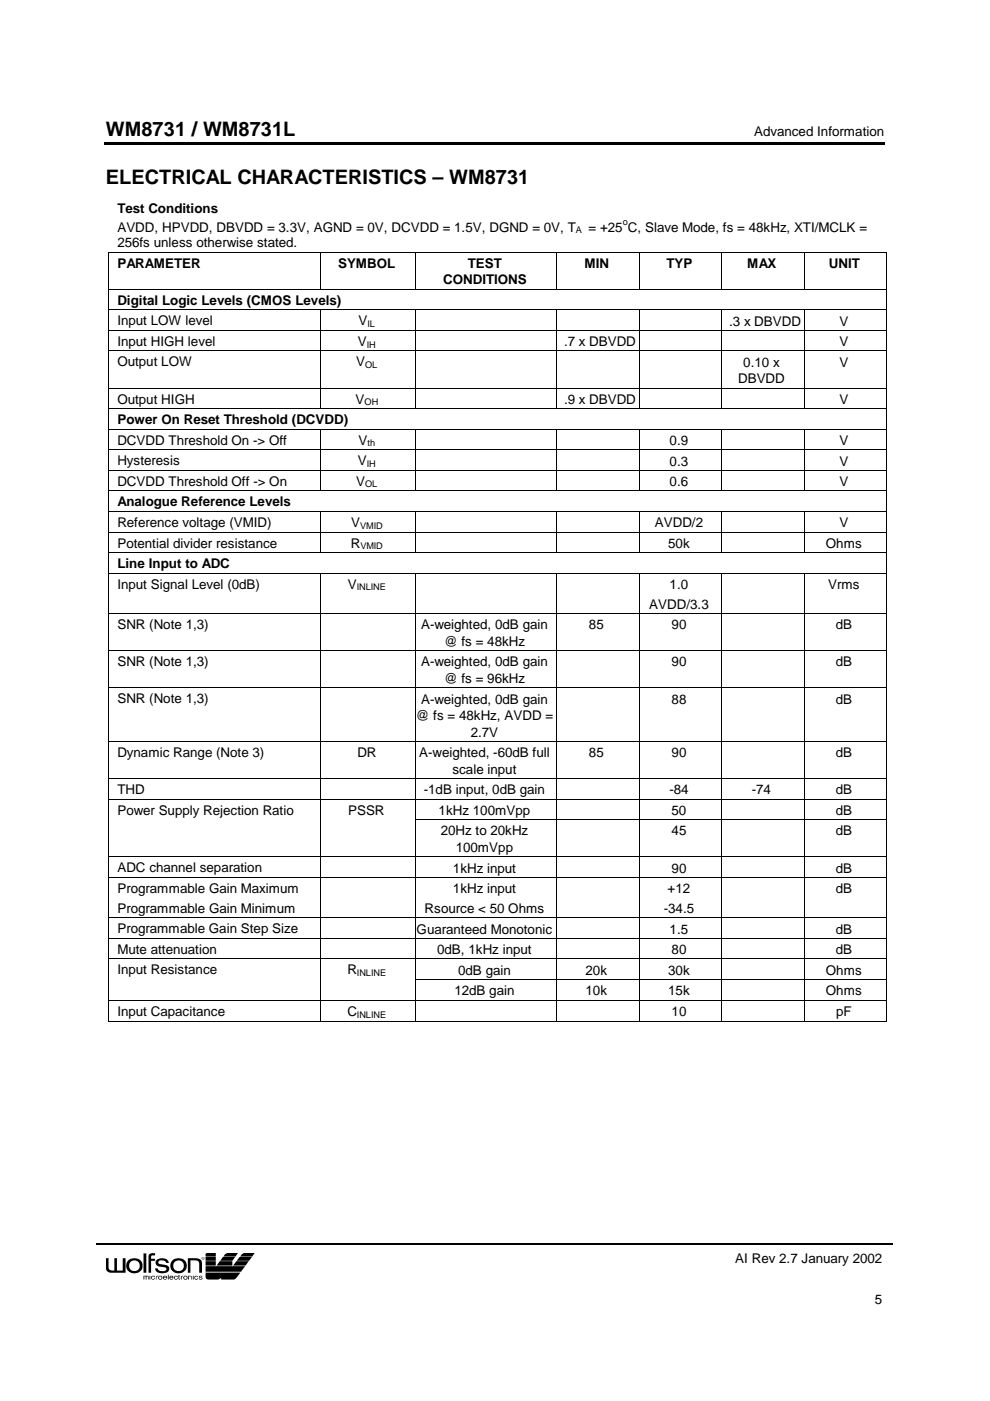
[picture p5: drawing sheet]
<svg xmlns="http://www.w3.org/2000/svg" width="210mm" height="297mm" viewBox="0 0 210 297" stroke-linecap="round" stroke-linejoin="round" font-family="sans-serif">
<g fill="#000">
<path d="M22 30.2h165.5v.4h-165.5zM22.9 53.4l.1 .1zM68 53.4l.1 .1zM88 53.4l.1 .1zM118 53.4l.1 .1zM135.5 53.4l.1 .1zM153 53.4l.1 .1zM170.5 53.4l.1 .1zM187.9 53.4l.2 .1zM188 53.4l.1 .1zM22.9 61.3l.1 .1zM22.9 65.6l.1 .2z"/>
<path d="M22.9 70l.1 .1zM22.9 74.4l.1 .1zM68 61.3l.1 .1zM68 65.6l.1 .2zM68 70l.1 .1zM68 74.4l.1 .1zM88 61.3l.1 .1zM88 65.6l.1 .2zM88 70l.1 .1zM88 74.4l.1 .1zM118 61.3l.1 .1zM118 65.6l.1 .2z"/>
<path d="M118 70l.1 .1zM118 74.4l.1 .1zM135.5 61.3l.1 .1zM135.5 65.6l.1 .2zM135.5 70l.1 .1zM135.5 74.4l.1 .1zM153 61.3l.1 .1zM153 65.6l.1 .2zM153 70l.1 .1zM153 74.4l.1 .1zM170.5 61.3l.1 .1zM170.5 65.6l.1 .2z"/>
<path d="M170.5 70l.1 .1zM170.5 74.4l.1 .1zM188 61.3l.1 .1zM188 65.6l.1 .2zM188 70l.1 .1zM188 74.4l.1 .1zM22.9 82.2l.1 .2zM22.9 86.6l.1 .1zM22.9 90.9l.1 .2zM22.9 95.3l.1 .1zM22.9 99.7l.1 .1zM68 82.2l.1 .2z"/>
<path d="M68 86.6l.1 .1zM68 90.9l.1 .2zM68 95.3l.1 .1zM68 99.7l.1 .1zM88 82.2l.1 .2zM88 86.6l.1 .1zM88 90.9l.1 .2zM88 95.3l.1 .1zM88 99.7l.1 .1zM118 82.2l.1 .2zM118 86.6l.1 .1zM118 90.9l.1 .2z"/>
<path d="M118 95.3l.1 .1zM118 99.7l.1 .1zM135.5 82.2l.1 .2zM135.5 86.6l.1 .1zM135.5 90.9l.1 .2zM135.5 95.3l.1 .1zM135.5 99.7l.1 .1zM153 82.2l.1 .2zM153 86.6l.1 .1zM153 90.9l.1 .2zM153 95.3l.1 .1zM153 99.7l.1 .1z"/>
<path d="M170.5 82.2l.1 .2zM170.5 86.6l.1 .1zM170.5 90.9l.1 .2zM170.5 95.3l.1 .1zM170.5 99.7l.1 .1zM188 82.2l.1 .2zM188 86.6l.1 .1zM188 90.9l.1 .2zM188 95.3l.1 .1zM188 99.7l.1 .1zM22.9 104l.1 .2zM22.9 108.4l.1 .1z"/>
<path d="M22.9 112.8l.1 .1zM22.9 117.1l.1 .1zM68 104l.1 .2zM68 108.4l.1 .1zM68 112.8l.1 .1zM68 117.1l.1 .1zM88 104l.1 .2zM88 108.4l.1 .1zM88 112.8l.1 .1zM88 117.1l.1 .1zM118 104l.1 .2zM118 108.4l.1 .1z"/>
<path d="M118 112.8l.1 .1zM118 117.1l.1 .1zM135.5 104l.1 .2zM135.5 108.4l.1 .1zM135.5 112.8l.1 .1zM135.5 117.1l.1 .1zM153 104l.1 .2zM153 108.4l.1 .1zM153 112.8l.1 .1zM153 117.1l.1 .1zM170.5 104l.1 .2zM170.5 108.4l.1 .1z"/>
<path d="M170.5 112.8l.1 .1zM170.5 117.1l.1 .1zM188 104l.1 .2zM188 108.4l.1 .1zM188 112.8l.1 .1zM188 117.1l.1 .1zM22.9 121.5l.1 .1zM22.9 130l.1 .2zM22.9 137.9l.1 .1zM68 121.5l.1 .1zM68 130l.1 .2zM68 137.9l.1 .1z"/>
<path d="M88 121.5l.1 .1zM88 130l.1 .2zM88 137.9l.1 .1zM118 121.5l.1 .1zM118 130l.1 .2zM118 137.9l.1 .1zM135.5 121.5l.1 .1zM135.5 130l.1 .2zM135.5 137.9l.1 .1zM153 121.5l.1 .1zM153 130l.1 .2zM153 137.9l.1 .1z"/>
<path d="M170.5 121.5l.1 .1zM170.5 130l.1 .2zM170.5 137.9l.1 .1zM188 121.5l.1 .1zM188 130l.1 .2zM188 137.9l.1 .1zM22.9 145.8l.1 .1zM22.9 157.2l.1 .1zM68 145.8l.1 .1zM68 157.2l.1 .1zM88 145.8l.1 .1zM88 157.2l.1 .1z"/>
<path d="M118 145.8l.1 .1zM118 157.2l.1 .1zM135.5 145.8l.1 .1zM135.5 157.2l.1 .1zM153 145.8l.1 .1zM153 157.2l.1 .1zM170.5 145.8l.1 .1zM170.5 157.2l.1 .1zM188 145.8l.1 .1zM188 157.2l.1 .1zM22.9 165l.1 .2zM22.9 169.4l.1 .1z"/>
<path d="M22.9 173.8l.1 .1zM68 165l.1 .2zM68 169.4l.1 .1zM68 173.8l.1 .1zM88 165l.1 .2zM88 169.4l.1 .1zM88 173.8l.1 .1zM118 165l.1 .2zM118 169.4l.1 .1zM118 173.8l.1 .1zM135.5 165l.1 .2zM135.5 169.4l.1 .1z"/>
<path d="M135.5 173.8l.1 .1zM153 165l.1 .2zM153 169.4l.1 .1zM153 173.8l.1 .1zM170.5 165l.1 .2zM170.5 169.4l.1 .1zM170.5 173.8l.1 .1zM188 165l.1 .2zM188 169.4l.1 .1zM188 173.8l.1 .1zM22.9 181.6l.1 .2zM22.9 186l.1 .1z"/>
<path d="M22.9 194.5l.1 .2zM22.9 198.9l.1 .1zM68 181.6l.1 .2zM68 186l.1 .1zM68 194.5l.1 .2zM68 198.9l.1 .1zM88 181.6l.1 .2zM88 186l.1 .1zM88 194.5l.1 .2zM88 198.9l.1 .1zM118 181.6l.1 .2zM118 186l.1 .1z"/>
<path d="M118 194.5l.1 .2zM118 198.9l.1 .1zM135.5 181.6l.1 .2zM135.5 186l.1 .1zM135.5 194.5l.1 .2zM135.5 198.9l.1 .1zM153 181.6l.1 .2zM153 186l.1 .1zM153 194.5l.1 .2zM153 198.9l.1 .1zM170.5 181.6l.1 .2zM170.5 186l.1 .1z"/>
<path d="M170.5 194.5l.1 .2zM170.5 198.9l.1 .1zM188 181.6l.1 .2zM188 186l.1 .1zM188 194.5l.1 .2zM188 198.9l.1 .1zM22.9 203.3l.1 .1zM22.9 207.7l.1 .1zM22.9 212.1l.1 .1zM22.9 216.4l.1 .2zM68 203.3l.1 .1zM68 207.7l.1 .1z"/>
<path d="M68 212.1l.1 .1zM68 216.4l.1 .2zM88 203.3l.1 .1zM88 207.7l.1 .1zM88 212.1l.1 .1zM88 216.4l.1 .2zM118 203.3l.1 .1zM118 207.7l.1 .1zM118 212.1l.1 .1zM118 216.4l.1 .2zM135.5 203.3l.1 .1zM135.5 207.7l.1 .1z"/>
<path d="M135.5 212.1l.1 .1zM135.5 216.4l.1 .2zM153 203.3l.1 .1zM153 207.7l.1 .1zM153 212.1l.1 .1zM153 216.4l.1 .2zM170.5 203.3l.1 .1zM170.5 207.7l.1 .1zM170.5 212.1l.1 .1zM170.5 216.4l.1 .2zM188 203.3l.1 .1zM188 207.7l.1 .1z"/>
<path d="M188 212.1l.1 .1zM188 216.4l.1 .2zM104.9 263.6h.3v.3h-.3z"/>
<path d="M42.7 266.7l.2 .4 .4-.2v-.3l-.3-.1zM42.9 266.6h.3v.4h-.3zM42.9 266.6v.4l.1-.2 .2 .2v-.4zM43 266.7l.1 .1h-.1zM43.7 265.7h2.1v.7h-2.2zM47.7 265.9l.5-.2h2.3l-.6 .7h-2.5zM43.6 266.5h2.2v.8h-2.2zM47.3 266.5h2.6l-.6 .8h-2.6zM50.8 266.5h2.6l-.6 .8h-2.6zM43.6 267.4h2.2v.9h-2.2zM46.6 267.4h2.7v.9h-3.4zM50.1 267.4h2.6l-.6 .9h-2.7zM43.6 268.5h8.4l-.9 1.1h-7.5zM43.6 269.8h7.4l-.9 1.2-.5 .3h-2.7v-.4l-.6 .4h-2.2a.51 .51 0 0 1-.5-.6zM51.3 265.9l.5-.2h2.2l-.5 .7h-2.6zM27.2 267.2a1.7 1.7 0 0 0 1.2 2.8 1.7 1.7 0 0 0 1.6-2.5 2 2 0 0 0-2.8-.3zM27.3 268.4a1.15 1.15 0 0 1 2.3 0 1.15 1.15 0 0 1-2.3 0zM30.4 265.7v4.2h.6v-4.2zM31.7 265.9l-.2 .5v3.5h.5v-2.6h.9v-.4h-.9v-.4l.2-.3h.7v-.5h-.5zM33.3 267a.84 .84 0 0 0-.3 .9 .84 .84 0 0 0 .8 .6l1.2 .2 .3 .3a1.09 1.09 0 0 1-1.9-.1h-.5a1.52 1.52 0 0 0 2.1 1 .87 .87 0 0 0 .9-1 .87 .87 0 0 0-1-.7l-1.3-.4a.48 .48 0 0 1 .4-.6 1.09 1.09 0 0 1 1.3 .6h.5a1.59 1.59 0 0 0-2.5-.8zM36.6 267.2a1.71 1.71 0 0 0 .8 2.8 1.71 1.71 0 0 0 2.2-2 1.81 1.81 0 0 0-3-.8zM36.7 268.4a1.15 1.15 0 0 1 2.3 0 1.15 1.15 0 0 1-2.3 0zM39.8 266.8v3.1h.6v-2.7h1a.69 .69 0 0 1 .8 .7v2h.6l-.1-2.5a1.22 1.22 0 0 0-1.1-.6zM22.5 266.8h.5v1.9a.83 .83 0 0 0 1.2 .7v-2.6h.6v2.6h1.2v-2.6h.6v3.1h-2.9a1.09 1.09 0 0 1-1.2-.9zM32.1 270.6l-.1 .3 .3 .4 .4-.1 .2-.2-.4 .2-.3-.1v-.4l.7 .1a.52 .52 0 0 0-.8-.2zM33.6 270.6a.45 .45 0 0 0 .1 .6 .45 .45 0 0 0 .6-.1 .45 .45 0 0 0-.1-.6zM33.8 270.7h.4v.4h-.4zM34.7 270.6v.6a.47 .47 0 0 0 .7-.2l-.4 .2-.2-.1-.1-.1 .8-.1-.3-.4zM34.8 270.7h.4l.1 .1h-.6zM35.6 270.3v1h.2v-1zM36 270.6l-.1 .5a.45 .45 0 0 0 .7 .1l.2-.2-.4 .2-.3-.2h.7l-.1-.4zM36.1 270.7h.4l.2 .1h-.6zM37 270.6l-.1 .3 .3 .4 .4-.1 .2-.2-.5 .2-.2-.1v-.4l.7 .1a.48 .48 0 0 0-.8-.2zM37.8 270.3v.8l.2 .2h.2l-.2-.2v-.5h.2v-.1zM39 270.6a.45 .45 0 0 0 0 .6 .45 .45 0 0 0 .7-.1 .45 .45 0 0 0-.2-.6zM39.1 270.7h.4v.4h-.4zM39.9 270.5v.8h.2v-.7l.4 .1 .1 .6h.1l-.1-.7zM41.3 270.6l-.1 .5a.45 .45 0 0 0 .7 .1l.1-.2-.4 .2-.3-.3 .1-.2 .2-.1 .4 .2a.48 .48 0 0 0-.7-.2zM42.3 270.5l-.1 .4 .6 .2-.3 .1-.3-.2a.37 .37 0 0 0 .4 .3 .37 .37 0 0 0 .3-.4l-.6-.2 .2-.1 .4 .1-.1-.2zM30.4 270.5h1l.1 .8h-.1v-.5l-.3-.2v.7h-.2v-.7h-.3v.7h-.2zM40.9 270.5v.8h.2v-.8zM31.7 270.5v.8h.2v-.8zM33.1 270.6l.5-.1v.1l-.3 .1-.1 .6h-.1zM38.4 270.6l.5-.1v.1l-.3 .1-.1 .6h-.2z"/>
</g>
<path d="M20.4 263.7h84.4M105.2 263.7h84.1" fill="none" stroke="#000" stroke-width=".3"/>
<g fill="none" stroke="#000" stroke-width=".21">
<path d="M23 53.6v7.6M23.1 53.5h44.8M68 53.6v7.6M68.1 53.5h19.9M88.1 53.6v7.6M88.2 53.5h29.7M118 53.6v7.6M118.1 53.5h17.4M135.6 53.6v7.6M135.7 53.5h17.2M153 53.6v7.6M153.2 53.5h17.2"/>
<path d="M170.5 53.6v7.6M170.6 53.5h17.3M188.1 53.6v7.6M23 61.4v4.2M23 65.8v4.2M23 70.2v4.1M23 74.5v7.7M23.1 61.3h44.8M23.1 65.7h44.8M23.1 70.1h44.8M23.1 74.4h44.8M68 65.8v4.2"/>
<path d="M68 70.2v4.1M68 74.5v7.7M68.1 61.3h19.9M68.1 65.7h19.9M68.1 70.1h19.9M68.1 74.4h19.9M88.1 65.8v4.2M88.1 70.2v4.1M88.1 74.5v7.7M88.2 61.3h29.7M88.2 65.7h29.7M88.2 70.1h29.7"/>
<path d="M88.2 74.4h29.7M118 65.8v4.2M118 70.2v4.1M118 74.5v7.7M118.1 61.3h17.4M118.1 65.7h17.4M118.1 70.1h17.4M118.1 74.4h17.4M135.6 65.8v4.2M135.6 70.2v4.1M135.6 74.5v7.7M135.7 61.3h17.2"/>
<path d="M135.7 65.7h17.2M135.7 70.1h17.2M135.7 74.4h17.2M153 65.8v4.2M153 70.2v4.1M153 74.5v7.7M153.2 61.3h17.2M153.2 65.7h17.2M153.2 70.1h17.2M153.2 74.4h17.2M170.5 65.8v4.2M170.5 70.2v4.1"/>
<path d="M170.5 74.5v7.7M170.6 61.3h17.3M170.6 65.7h17.3M170.6 70.1h17.3M170.6 74.4h17.3M188.1 61.4v4.2M188.1 65.8v4.2M188.1 70.2v4.1M188.1 74.5v7.7M23 82.4v4.1M23 86.8v4.1M23 91.1v4.2"/>
<path d="M23 95.5v4.1M23 99.8v4.2M23.1 82.3h44.8M23.1 86.7h44.8M23.1 91h44.8M23.1 95.4h44.8M23.1 99.7h44.8M68 82.4v4.1M68 91.1v4.2M68 95.5v4.1M68 99.8v4.2M68.1 82.3h19.9"/>
<path d="M68.1 86.7h19.9M68.1 91h19.9M68.1 95.4h19.9M68.1 99.7h19.9M88.1 82.4v4.1M88.1 91.1v4.2M88.1 95.5v4.1M88.1 99.8v4.2M88.2 82.3h29.7M88.2 86.7h29.7M88.2 91h29.7M88.2 95.4h29.7"/>
<path d="M88.2 99.7h29.7M118 82.4v4.1M118 91.1v4.2M118 95.5v4.1M118 99.8v4.2M118.1 82.3h17.4M118.1 86.7h17.4M118.1 91h17.4M118.1 95.4h17.4M118.1 99.7h17.4M135.6 82.4v4.1M135.6 91.1v4.2"/>
<path d="M135.6 95.5v4.1M135.6 99.8v4.2M135.7 82.3h17.2M135.7 86.7h17.2M135.7 91h17.2M135.7 95.4h17.2M135.7 99.7h17.2M153 82.4v4.1M153 91.1v4.2M153 95.5v4.1M153 99.8v4.2M153.2 82.3h17.2"/>
<path d="M153.2 86.7h17.2M153.2 91h17.2M153.2 95.4h17.2M153.2 99.7h17.2M170.5 82.4v4.1M170.5 91.1v4.2M170.5 95.5v4.1M170.5 99.8v4.2M170.6 82.3h17.3M170.6 86.7h17.3M170.6 91h17.3M170.6 95.4h17.3"/>
<path d="M170.6 99.7h17.3M188.1 82.4v4.1M188.1 86.8v4.1M188.1 91.1v4.2M188.1 95.5v4.1M188.1 99.8v4.2M23 104.2v4.1M23 108.6v4.1M23 112.9v4.2M23 117.3v4.1M23.1 104.1h44.8M23.1 108.5h44.8"/>
<path d="M23.1 112.8h44.8M23.1 117.2h44.8M68 108.6v4.1M68 112.9v4.2M68.1 104.1h19.9M68.1 108.5h19.9M68.1 112.8h19.9M68.1 117.2h19.9M88.1 108.6v4.1M88.1 112.9v4.2M88.2 104.1h29.7M88.2 108.5h29.7"/>
<path d="M88.2 112.8h29.7M88.2 117.2h29.7M118 108.6v4.1M118 112.9v4.2M118.1 104.1h17.4M118.1 108.5h17.4M118.1 112.8h17.4M118.1 117.2h17.4M135.6 108.6v4.1M135.6 112.9v4.2M135.7 104.1h17.2M135.7 108.5h17.2"/>
<path d="M135.7 112.8h17.2M135.7 117.2h17.2M153 108.6v4.1M153 112.9v4.2M153.2 104.1h17.2M153.2 108.5h17.2M153.2 112.8h17.2M153.2 117.2h17.2M170.5 108.6v4.1M170.5 112.9v4.2M170.6 104.1h17.3M170.6 108.5h17.3"/>
<path d="M170.6 112.8h17.3M170.6 117.2h17.3M188.1 104.2v4.1M188.1 108.6v4.1M188.1 112.9v4.2M188.1 117.3v4.1M23 121.6v8.4M23 130.2v7.7M23 138.1v7.6M23.1 121.5h44.8M23.1 130.1h44.8M23.1 138h44.8"/>
<path d="M68 121.6v8.4M68 130.2v7.7M68 138.1v7.6M68.1 121.5h19.9M68.1 130.1h19.9M68.1 138h19.9M88.1 121.6v8.4M88.1 130.2v7.7M88.1 138.1v7.6M88.2 121.5h29.7M88.2 130.1h29.7M88.2 138h29.7"/>
<path d="M118 121.6v8.4M118 130.2v7.7M118 138.1v7.6M118.1 121.5h17.4M118.1 130.1h17.4M118.1 138h17.4M135.6 121.6v8.4M135.6 130.2v7.7M135.6 138.1v7.6M135.7 121.5h17.2M135.7 130.1h17.2M135.7 138h17.2"/>
<path d="M153 121.6v8.4M153 130.2v7.7M153 138.1v7.6M153.2 121.5h17.2M153.2 130.1h17.2M153.2 138h17.2M170.5 121.6v8.4M170.5 130.2v7.7M170.5 138.1v7.6M170.6 121.5h17.3M170.6 130.1h17.3M170.6 138h17.3"/>
<path d="M188.1 121.6v8.4M188.1 130.2v7.7M188.1 138.1v7.6M23 145.9v11.2M23 157.3v7.7M23.1 145.8h44.8M23.1 157.2h44.8M68 145.9v11.2M68 157.3v7.7M68.1 145.8h19.9M68.1 157.2h19.9M88.1 145.9v11.2"/>
<path d="M88.1 157.3v7.7M88.2 145.8h29.7M88.2 157.2h29.7M118 145.9v11.2M118 157.3v7.7M118.1 145.8h17.4M118.1 157.2h17.4M135.6 145.9v11.2M135.6 157.3v7.7M135.7 145.8h17.2M135.7 157.2h17.2M153 145.9v11.2"/>
<path d="M153 157.3v7.7M153.2 145.8h17.2M153.2 157.2h17.2M170.5 145.9v11.2M170.5 157.3v7.7M170.6 145.8h17.3M170.6 157.2h17.3M188.1 145.9v11.2M188.1 157.3v7.7M23 165.2v4.2M23 169.6v4.1M23 173.9v7.7"/>
<path d="M23.1 165.1h44.8M23.1 169.5h44.8M68 165.2v4.2M68 169.6v4.1M68 173.9v7.7M68.1 165.1h19.9M68.1 169.5h19.9M88.1 165.2v4.2M88.1 169.6v4.1M88.1 173.9v7.7M88.2 165.1h29.7M88.2 169.5h29.7"/>
<path d="M88.2 173.8h29.7M118 165.2v4.2M118 169.6v4.1M118 173.9v7.7M118.1 165.1h17.4M118.1 169.5h17.4M118.1 173.8h17.4M135.6 165.2v4.2M135.6 169.6v4.1M135.6 173.9v7.7M135.7 165.1h17.2M135.7 169.5h17.2"/>
<path d="M135.7 173.8h17.2M153 165.2v4.2M153 169.6v4.1M153 173.9v7.7M153.2 165.1h17.2M153.2 169.5h17.2M153.2 173.8h17.2M170.5 165.2v4.2M170.5 169.6v4.1M170.5 173.9v7.7M170.6 165.1h17.3M170.6 169.5h17.3"/>
<path d="M170.6 173.8h17.3M188.1 165.2v4.2M188.1 169.6v4.1M188.1 173.9v7.7M23 181.8v4.1M23 186.2v8.3M23 194.7v4.2M23 199.1v4.1M23.1 181.7h44.8M23.1 186.1h44.8M23.1 194.6h44.8M23.1 199h44.8"/>
<path d="M68 181.8v4.1M68 186.2v8.3M68 194.7v4.2M68 199.1v4.1M68.1 181.7h19.9M68.1 186.1h19.9M68.1 194.6h19.9M68.1 199h19.9M88.1 181.8v4.1M88.1 186.2v8.3M88.1 194.7v4.2M88.1 199.1v4.1"/>
<path d="M88.2 181.7h29.7M88.2 186.1h29.7M88.2 194.6h29.7M88.2 199h29.7M118 181.8v4.1M118 186.2v8.3M118 194.7v4.2M118 199.1v4.1M118.1 181.7h17.4M118.1 186.1h17.4M118.1 194.6h17.4M118.1 199h17.4"/>
<path d="M135.6 181.8v4.1M135.6 186.2v8.3M135.6 194.7v4.2M135.6 199.1v4.1M135.7 181.7h17.2M135.7 186.1h17.2M135.7 194.6h17.2M135.7 199h17.2M153 181.8v4.1M153 186.2v8.3M153 194.7v4.2M153 199.1v4.1"/>
<path d="M153.2 181.7h17.2M153.2 186.1h17.2M153.2 194.6h17.2M153.2 199h17.2M170.5 181.8v4.1M170.5 186.2v8.3M170.5 194.7v4.2M170.5 199.1v4.1M170.6 181.7h17.3M170.6 186.1h17.3M170.6 194.6h17.3M170.6 199h17.3"/>
<path d="M188.1 181.8v4.1M188.1 186.2v8.3M188.1 194.7v4.2M188.1 199.1v4.1M23 203.4v4.2M23 207.8v4.2M23 212.2v4.2M23.1 203.3h44.8M23.1 212.1h44.8M23.1 216.5h44.8M68 203.4v4.2M68 207.8v4.2"/>
<path d="M68 212.2v4.2M68.1 203.3h19.9M68.1 212.1h19.9M68.1 216.5h19.9M88.1 203.4v4.2M88.1 207.8v4.2M88.1 212.2v4.2M88.2 203.3h29.7M88.2 207.7h29.7M88.2 212.1h29.7M88.2 216.5h29.7M118 203.4v4.2"/>
<path d="M118 207.8v4.2M118 212.2v4.2M118.1 203.3h17.4M118.1 207.7h17.4M118.1 212.1h17.4M118.1 216.5h17.4M135.6 203.4v4.2M135.6 207.8v4.2M135.6 212.2v4.2M135.7 203.3h17.2M135.7 207.7h17.2M135.7 212.1h17.2"/>
<path d="M135.7 216.5h17.2M153 203.4v4.2M153 207.8v4.2M153 212.2v4.2M153.2 203.3h17.2M153.2 207.7h17.2M153.2 212.1h17.2M153.2 216.5h17.2M170.5 203.4v4.2M170.5 207.8v4.2M170.5 212.2v4.2M170.6 203.3h17.3"/>
<path d="M170.6 207.7h17.3M170.6 212.1h17.3M170.6 216.5h17.3M188.1 203.4v4.2M188.1 207.8v4.2M188.1 212.2v4.2"/>
</g>
<g font-size="4.2">
<text x="22.5" y="28.9">WM8731 / WM8731L</text>
<text x="22.5" y="39">ELECTRICAL CHARACTERISTICS – WM8731</text>
</g>
<g font-size="2.8">
<text x="159.9" y="28.9">Advanced Information</text>
<text x="24.9" y="45.2">Test Conditions</text>
<text x="24.9" y="52.4">256fs unless otherwise stated.</text>
<text x="24.9" y="49.2">AVDD, HPVDD, DBVDD = 3.3V, AGND = 0V, DCVDD = 1.5V, DGND = 0V, T</text>
<text x="124.8" y="49.2">= +25 C, Slave Mode, fs = 48kHz, XTI/MCLK =</text>
<text x="24.9" y="56.7">PARAMETER</text>
<text x="71.7" y="56.7">SYMBOL</text>
<text x="99.2" y="56.7">TEST</text>
<text x="123.9" y="56.7">MIN</text>
<text x="141.3" y="56.7">TYP</text>
<text x="158.4" y="56.7">MAX</text>
<text x="175.8" y="56.7">UNIT</text>
<text x="24.9" y="64.6">Digital Logic Levels (CMOS Levels)</text>
<text x="94" y="60.3">CONDITIONS</text>
<text x="24.9" y="69">Input LOW level</text>
<text x="76" y="69">V</text>
<text x="154.6" y="69">.3 x DBVDD</text>
<text x="178" y="69">V</text>
<text x="24.9" y="73.3">Input HIGH level</text>
<text x="24.9" y="77.7">Output LOW</text>
<text x="75.5" y="77.7">V</text>
<text x="75.9" y="73.3">V</text>
<text x="119.6" y="73.4">.7 x DBVDD</text>
<text x="157.6" y="77.7">0.10 x</text>
<text x="178" y="77.7">V</text>
<text x="178" y="73.4">V</text>
<text x="156.5" y="81.3">DBVDD</text>
<text x="24.9" y="85.6">Output HIGH</text>
<text x="24.9" y="89.9">Power On Reset Threshold (DCVDD)</text>
<text x="75.4" y="85.6">V</text>
<text x="119.6" y="85.6">.9 x DBVDD</text>
<text x="178" y="85.6">V</text>
<text x="24.9" y="94.3">DCVDD Threshold On -&gt; Off</text>
<text x="76" y="94.3">V</text>
<text x="142" y="94.3">0.9</text>
<text x="178" y="94.3">V</text>
<text x="24.9" y="98.7">Hysteresis</text>
<text x="75.9" y="98.7">V</text>
<text x="142" y="98.7">0.3</text>
<text x="178" y="98.7">V</text>
<text x="24.9" y="103">DCVDD Threshold Off -&gt; On</text>
<text x="24.9" y="107.4">Analogue Reference Levels</text>
<text x="75.5" y="103">V</text>
<text x="142" y="103.1">0.6</text>
<text x="178" y="103.1">V</text>
<text x="24.9" y="111.7">Reference voltage (VMID)</text>
<text x="74.5" y="111.7">V</text>
<text x="138.8" y="111.8">AVDD/2</text>
<text x="178" y="111.8">V</text>
<text x="24.9" y="116.1">Potential divider resistance</text>
<text x="74.4" y="116.1">R</text>
<text x="141.7" y="116.1">50k</text>
<text x="175.1" y="116.1">Ohms</text>
<text x="24.9" y="120.5">Line Input to ADC</text>
<text x="24.9" y="124.8">Input Signal Level (0dB)</text>
<text x="73.7" y="124.8">V</text>
<text x="142" y="124.9">1.0</text>
<text x="175.6" y="124.9">Vrms</text>
<text x="137.7" y="129">AVDD/3.3</text>
<text x="24.9" y="133.4">SNR (Note 1,3)</text>
<text x="89.3" y="133.4">A-weighted, 0dB gain</text>
<text x="94.1" y="136.9">@ fs = 48kHz</text>
<text x="124.9" y="133.4">85</text>
<text x="142.4" y="133.4">90</text>
<text x="177.2" y="133.4">dB</text>
<text x="24.9" y="141.2">SNR (Note 1,3)</text>
<text x="89.3" y="141.3">A-weighted, 0dB gain</text>
<text x="142.4" y="141.3">90</text>
<text x="177.2" y="141.3">dB</text>
<text x="24.9" y="149.1">SNR (Note 1,3)</text>
<text x="89.3" y="149.2">A-weighted, 0dB gain</text>
<text x="94.1" y="144.8">@ fs = 96kHz</text>
<text x="142.4" y="149.2">88</text>
<text x="177.2" y="149.2">dB</text>
<text x="88.2" y="152.7">@ fs = 48kHz, AVDD =</text>
<text x="24.9" y="160.5">Dynamic Range (Note 3)</text>
<text x="75.8" y="160.5">DR</text>
<text x="88.9" y="160.5">A-weighted, -60dB full</text>
<text x="99.8" y="156.2">2.7V</text>
<text x="124.9" y="160.5">85</text>
<text x="142.4" y="160.5">90</text>
<text x="177.2" y="160.5">dB</text>
<text x="95.9" y="164.1">scale input</text>
<text x="24.9" y="168.4">THD</text>
<text x="24.9" y="172.7">Power Supply Rejection Ratio</text>
<text x="73.8" y="172.8">PSSR</text>
<text x="89.9" y="168.4">-1dB input, 0dB gain</text>
<text x="93" y="172.8">1kHz 100mVpp</text>
<text x="141.9" y="168.4">-84</text>
<text x="142.4" y="172.8">50</text>
<text x="159.4" y="168.4">-74</text>
<text x="177.2" y="172.8">dB</text>
<text x="177.2" y="168.4">dB</text>
<text x="93.5" y="177.1">20Hz to 20kHz</text>
<text x="142.4" y="177.1">45</text>
<text x="177.2" y="177.1">dB</text>
<text x="24.9" y="185">ADC channel separation</text>
<text x="96" y="185">1kHz input</text>
<text x="96.6" y="180.7">100mVpp</text>
<text x="142.4" y="185">90</text>
<text x="177.2" y="185">dB</text>
<text x="24.9" y="189.3">Programmable Gain Maximum</text>
<text x="96" y="189.4">1kHz input</text>
<text x="141.6" y="189.4">+12</text>
<text x="177.2" y="189.4">dB</text>
<text x="24.9" y="193.5">Programmable Gain Minimum</text>
<text x="24.9" y="197.9">Programmable Gain Step Size</text>
<text x="88.3" y="197.9">Guaranteed Monotonic</text>
<text x="90" y="193.6">Rsource &lt; 50 Ohms</text>
<text x="140.7" y="193.6">-34.5</text>
<text x="142" y="197.9">1.5</text>
<text x="177.2" y="197.9">dB</text>
<text x="24.9" y="202.2">Mute attenuation</text>
<text x="92.7" y="202.3">0dB, 1kHz input</text>
<text x="142.4" y="202.3">80</text>
<text x="177.2" y="202.3">dB</text>
<text x="24.9" y="206.6">Input Resistance</text>
<text x="73.7" y="206.6">R</text>
<text x="97.1" y="206.6">0dB gain</text>
<text x="124.2" y="206.6">20k</text>
<text x="141.7" y="206.6">30k</text>
<text x="175.1" y="206.6">Ohms</text>
<text x="24.9" y="215.4">Input Capacitance</text>
<text x="73.6" y="215.4">C</text>
<text x="96.3" y="211">12dB gain</text>
<text x="124.2" y="211">10k</text>
<text x="141.7" y="211">15k</text>
<text x="142.4" y="215.5">10</text>
<text x="175.1" y="211">Ohms</text>
<text x="177.3" y="215.5">pF</text>
<text x="155.9" y="267.9">AI Rev 2.7 January 2002</text>
<text x="185.5" y="276.4">5</text>
</g>
<g font-size="1.9">
<text x="132" y="47.8">o</text>
<text x="122.1" y="49.5">A</text>
<text x="77.9" y="69.3">IL</text>
<text x="77.8" y="73.7">IH</text>
<text x="77.4" y="78">OL</text>
<text x="77.3" y="85.9">OH</text>
<text x="77.9" y="94.6">th</text>
<text x="77.8" y="99">IH</text>
<text x="77.4" y="103.4">OL</text>
<text x="76.4" y="112.1">VMID</text>
<text x="76.4" y="116.4">VMID</text>
<text x="75.6" y="125.2">INLINE</text>
<text x="75.7" y="206.9">INLINE</text>
<text x="75.7" y="215.7">INLINE</text>
</g>
</svg>
